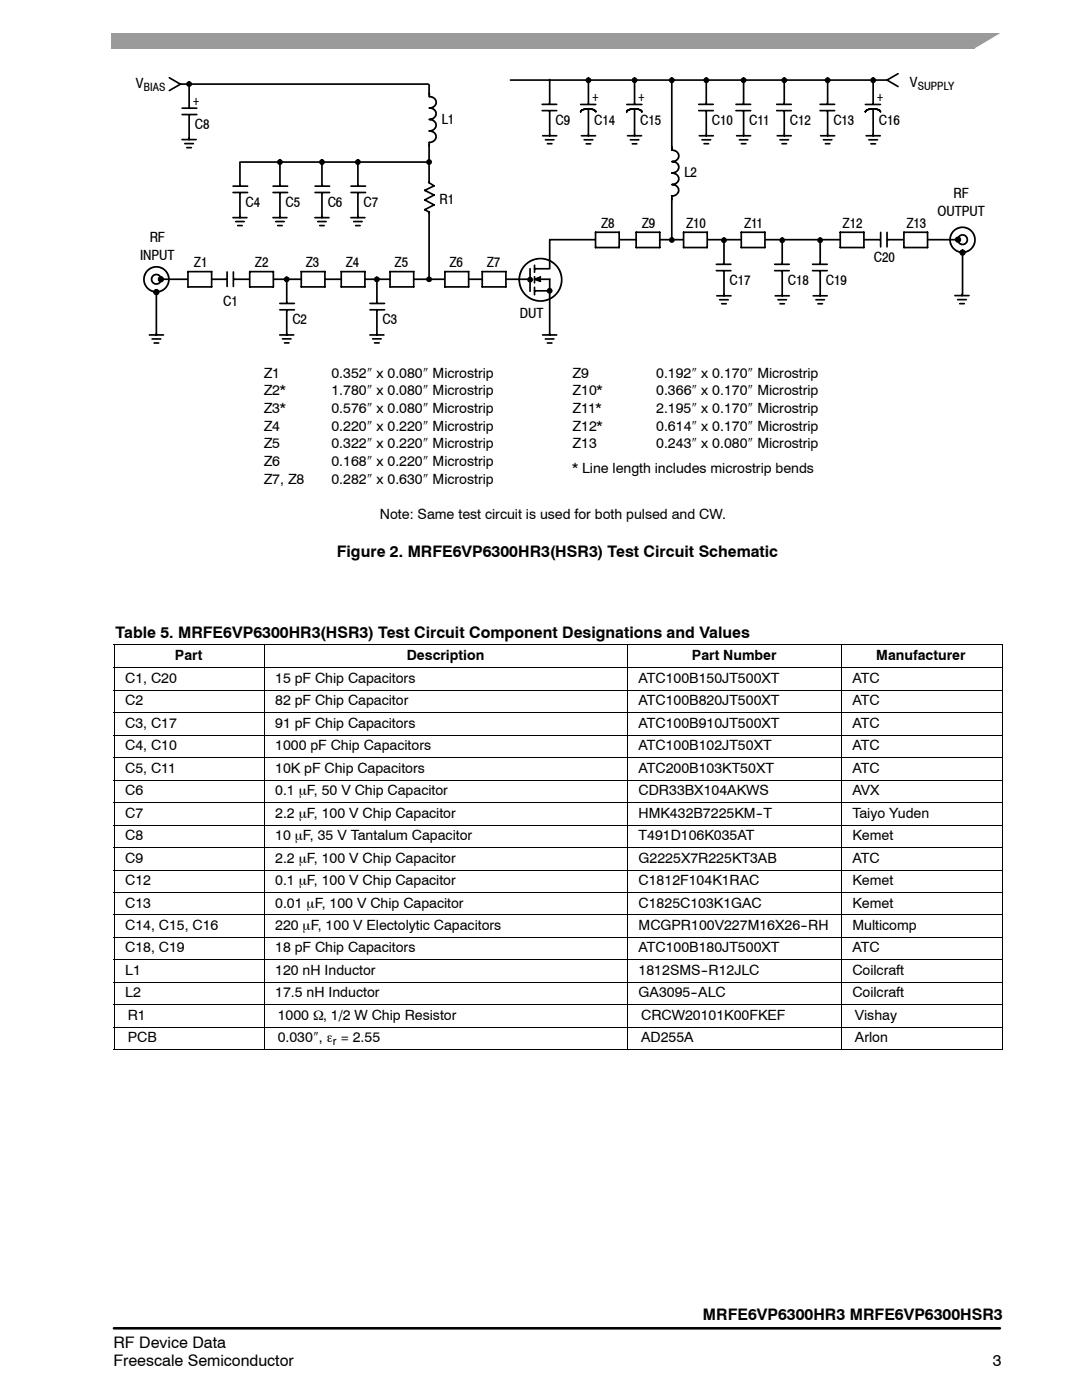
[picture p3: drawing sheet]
<svg xmlns="http://www.w3.org/2000/svg" width="216mm" height="279mm" viewBox="0 0 216 279" stroke-linecap="round" stroke-linejoin="round" font-family="sans-serif">
<path d="M22.2 6.5h177.8v3.2h-177.8z" fill="#9a9a9a"/>
<path d="M194.7 9.7l5.3-3.2v3.2z" fill="#fff"/>
<path d="M194.7 9.7l5.3-3.2v3.2z" fill="none" stroke="#fff" stroke-width=".34"/>
<path d="M22.7 265.1h176.8" fill="none" stroke="#000" stroke-width=".51"/>
<path d="M37.7 16.8v11.1M36.3 27.9h2.8M36.9 28.7h1.7M37.3 29.5h.9" fill="none" stroke="#000" stroke-width=".34"/>
<circle cx="192.1" cy="47.9" r="2.49" fill="#fff"/>
<g fill="none" stroke="#000" stroke-width=".34">
<path d="M192.1 50.4v8.3"/>
<circle cx="192.1" cy="47.9" r="2.49"/>
</g>
<circle cx="192.1" cy="47.8" r=".95" fill="#fff"/>
<circle cx="192.1" cy="47.8" r=".95" fill="none" stroke="#000" stroke-width=".34"/>
<g fill="#000">
<circle cx="191.2" cy="47.8" r=".52"/>
<circle cx="192.1" cy="50.4" r=".53"/>
</g>
<g fill="none" stroke="#000" stroke-width=".2">
<path d="M191.2 47.8v.1M192.1 49.9l-.3 .1-.3 .3 .1 .4 .4 .2 .4-.1 .2-.3-.1-.4-.4-.2M192.1 50.4h.1"/>
<circle cx="191.2" cy="47.8" r=".52"/>
</g>
<circle cx="31.2" cy="55.8" r="2.49" fill="#fff"/>
<g fill="none" stroke="#000" stroke-width=".34">
<path d="M31.2 58.5v8.3"/>
<circle cx="31.2" cy="55.8" r="2.49"/>
</g>
<circle cx="31.2" cy="55.7" r=".95" fill="#fff"/>
<path d="M32 55.7h73.5M32.1 55.7l-.2-.6-.6-.3-.7 .2-.4 .6 .3 .7 .6 .4 .7-.2 .3-.7M29.8 66.8h2.8M30.4 67.6h1.7M30.8 68.5h.9M31.2 66.6v.2" fill="none" stroke="#000" stroke-width=".34"/>
<g fill="#000">
<circle cx="31.2" cy="58.3" r=".53"/>
<circle cx="32.1" cy="55.7" r=".52"/>
</g>
<path d="M31.2 57.8h-.3l-.2 .4 .1 .4 .3 .2 .4-.1 .2-.3-.1-.4-.4-.2M31.2 58.3h.1M32.1 55.2l-.4 .2-.1 .4 .2 .4 .4 .1 .3-.3 .1-.4-.2-.3-.3-.1M32.1 55.7v.1" fill="none" stroke="#000" stroke-width=".2"/>
<path d="M37.5 54.2h4.7v3.1h-4.7z" fill="#fff"/>
<path d="M37.5 54.2h4.7v3.1h-4.7zM45.1 55.7h1.7" fill="none" stroke="#000" stroke-width=".34"/>
<path d="M45.3 54.3h1.3v2.9h-1.3z" fill="#fff"/>
<path d="M45.3 54.3v2.9M46.6 54.3v2.9" fill="none" stroke="#000" stroke-width=".34"/>
<path d="M49.8 54.2h4.7v3.1h-4.7z" fill="#fff"/>
<path d="M49.8 54.2h4.7v3.1h-4.7z" fill="none" stroke="#000" stroke-width=".34"/>
<path d="M68.1 54.2h4.7v3.1h-4.7z" fill="#fff"/>
<g fill="none" stroke="#000" stroke-width=".34">
<path d="M68.1 54.2h4.7v3.1h-4.7zM105.8 53.6v4.5M106.7 52.9v1.4M106.7 55.2v1.3M106.7 57.3v1.5M106.7 58h3M106.7 53.6h2.8M106.7 55.7l1.1-.4-.2 .4 .2 .4zM107.6 55.7h2.1v11.1M191.3 47.8h-81.6v5.8M108.3 66.8h2.8M108.8 67.6h1.7"/>
<path d="M109.2 68.5h.9"/>
<circle cx="107.8" cy="55.8" r="4.2"/>
</g>
<g fill="#000">
<path d="M106.7 55.7l1.1-.4-.2 .4 .2 .4z" fill-rule="evenodd"/>
<circle cx="105.8" cy="55.8" r=".45"/>
<circle cx="109.7" cy="58" r=".44"/>
</g>
<g fill="none" stroke="#000" stroke-width=".25">
<circle cx="105.8" cy="55.8" r=".45"/>
<circle cx="109.7" cy="58" r=".44"/>
</g>
<path d="M175.7 46.4h1.3v2.9h-1.3z" fill="#fff"/>
<g fill="none" stroke="#000" stroke-width=".34">
<path d="M33.8 15.5l2.2 1.3-2.2 1.3M36.1 16.8h49.4M85.6 16.9v38.9M101.9 16h75.1M134 16v31.8M177 16l2.2 1.3M179.2 14.7l-2.2 1.3M55.9 32.3v10.8M55.9 36.9v1.7M175.7 46.4v2.9M177 46.4v2.9M190.5 59h2.9"/>
<path d="M191.1 59.8h1.7M192 58.7v.3M191.5 60.6h.9"/>
</g>
<circle cx="55.8" cy="32.3" r=".44" fill="#000"/>
<circle cx="55.8" cy="32.3" r=".44" fill="none" stroke="#000" stroke-width=".25"/>
<path d="M54.5 37.1h2.9v1.3h-2.9z" fill="#fff"/>
<path d="M109.7 15.9v10.9M54.5 38.4h2.9M54.5 37.1h2.9M109.6 20.6v1.7M54.5 43.4h2.8M55 44.2h1.7M55.4 45h.9M55.9 43.1v.3" fill="none" stroke="#000" stroke-width=".34"/>
<path d="M108.2 20.8h2.9v1.3h-2.9z" fill="#fff"/>
<path d="M148.4 15.9v10.9M108.2 22.1h2.9M108.2 20.8h2.9M108.3 27.1h2.8M108.8 27.9h1.7M109.2 28.7h.9M109.7 26.8v.3M148.3 20.6v1.7" fill="none" stroke="#000" stroke-width=".34"/>
<circle cx="148.4" cy="16" r=".44" fill="#000"/>
<circle cx="148.4" cy="16" r=".44" fill="none" stroke="#000" stroke-width=".25"/>
<path d="M146.9 20.8h2.9v1.3h-2.9z" fill="#fff"/>
<g fill="none" stroke="#000" stroke-width=".34">
<path d="M117.4 16v4.8M115.9 22.4a1.83 1.83 0 0 1 2.1-.6l.6 .2 .3 .4M115.9 20.8h3M116 27.1h2.8M116.6 27.9h1.7M117 28.7h.9M117.4 21.7v5.4M146.9 22.1h2.9M146.9 20.8h2.9M147 27.1h2.8M147.5 27.9h1.7M147.9 28.7h.9"/>
<path d="M148.4 26.8v.3"/>
</g>
<g fill="#000">
<circle cx="117.4" cy="16" r=".45"/>
<circle cx="85.6" cy="55.8" r=".45"/>
</g>
<g fill="none" stroke="#000" stroke-width=".25">
<circle cx="117.4" cy="16" r=".45"/>
<circle cx="85.6" cy="55.8" r=".45"/>
</g>
<path d="M167.7 46.4h4.7v3h-4.7z" fill="#fff"/>
<path d="M167.7 46.4h4.7v3h-4.7z" fill="none" stroke="#000" stroke-width=".34"/>
<path d="M60.1 54.2h4.7v3.1h-4.7z" fill="#fff"/>
<path d="M126.6 16v4.8M125.1 22.4a1.78 1.78 0 0 1 2-.6l.7 .2 .3 .4M125.1 20.8h3M125.2 27.1h2.8M125.8 27.9h1.7M126.2 28.7h.9M126.6 21.7v5.4M60.1 54.2h4.7v3.1h-4.7z" fill="none" stroke="#000" stroke-width=".34"/>
<circle cx="126.6" cy="16" r=".44" fill="#000"/>
<circle cx="126.6" cy="16" r=".44" fill="none" stroke="#000" stroke-width=".25"/>
<path d="M77.8 54.2h4.7v3.1h-4.7z" fill="#fff"/>
<path d="M64.2 32.3v10.8M64.3 36.9v1.7M77.8 54.2h4.7v3.1h-4.7z" fill="none" stroke="#000" stroke-width=".34"/>
<circle cx="64.3" cy="32.3" r=".45" fill="#000"/>
<circle cx="64.3" cy="32.3" r=".45" fill="none" stroke="#000" stroke-width=".25"/>
<path d="M62.9 37.1h2.9v1.3h-2.9z" fill="#fff"/>
<path d="M62.9 38.4h2.9M62.9 37.1h2.9M62.8 43.4h2.8M63.4 44.2h1.7M63.8 45h.9M64.2 43.1v.3" fill="none" stroke="#000" stroke-width=".34"/>
<circle cx="134.1" cy="47.9" r=".45" fill="#000"/>
<circle cx="134.1" cy="47.9" r=".45" fill="none" stroke="#000" stroke-width=".25"/>
<path d="M147.9 46.4h4.7v3h-4.7z" fill="#fff"/>
<path d="M147.9 46.4h4.7v3h-4.7z" fill="none" stroke="#000" stroke-width=".34"/>
<path d="M136.4 46.4h4.7v3h-4.7z" fill="#fff"/>
<path d="M136.4 46.4h4.7v3h-4.7z" fill="none" stroke="#000" stroke-width=".34"/>
<path d="M126.9 46.4h4.8v3h-4.8z" fill="#fff"/>
<path d="M126.9 46.4h4.8v3h-4.8z" fill="none" stroke="#000" stroke-width=".34"/>
<path d="M118.8 46.4h4.7v3h-4.7z" fill="#fff"/>
<path d="M118.8 46.4h4.7v3h-4.7z" fill="none" stroke="#000" stroke-width=".34"/>
<path d="M96.2 54.2h4.7v3.1h-4.7z" fill="#fff"/>
<path d="M96.2 54.2h4.7v3.1h-4.7z" fill="none" stroke="#000" stroke-width=".34"/>
<path d="M88.8 54.2h4.7v3.1h-4.7z" fill="#fff"/>
<path d="M88.8 54.2h4.7v3.1h-4.7z" fill="none" stroke="#000" stroke-width=".34"/>
<path d="M85 36.5h1.3v5.8h-1.3z" fill="#fff"/>
<path d="M85 36.5h1.3v5.8h-1.3z" fill="none" stroke="#fff" stroke-width=".34"/>
<path d="M47.9 32.3v10.8M47.9 36.9v1.7M85.6 36.2v.3l1 .6-1.8 .9 1.8 .9-1.8 1 1.8 1-1.8 .9 .8 .5v.3" fill="none" stroke="#000" stroke-width=".34"/>
<path d="M46.5 37.1h2.9v1.3h-2.9z" fill="#fff"/>
<path d="M46.5 38.4h2.9M46.5 37.1h2.9M46.5 43.4h2.8M47 44.2h1.7M47.4 45h.9M47.9 43.1v.3" fill="none" stroke="#000" stroke-width=".34"/>
<path d="M180.4 46.4h4.7v3h-4.7z" fill="#fff"/>
<path d="M156.5 15.9v10.9M156.4 20.6v1.7M180.4 46.4h4.7v3h-4.7z" fill="none" stroke="#000" stroke-width=".34"/>
<circle cx="156.5" cy="16" r=".45" fill="#000"/>
<circle cx="156.5" cy="16" r=".45" fill="none" stroke="#000" stroke-width=".25"/>
<path d="M155 20.8h2.9v1.3h-2.9z" fill="#fff"/>
<path d="M37.8 21.4v1.7M155 22.1h2.9M155 20.8h2.9M155.1 27.1h2.8M155.6 27.9h1.7M156 28.7h.9M156.5 26.8v.3" fill="none" stroke="#000" stroke-width=".34"/>
<path d="M36.3 21.6h3v1.3h-3z" fill="#fff"/>
<path d="M36.3 22.9h3M36.3 21.6h3" fill="none" stroke="#000" stroke-width=".34"/>
<circle cx="37.7" cy="16.8" r=".45" fill="#000"/>
<circle cx="37.7" cy="16.8" r=".45" fill="none" stroke="#000" stroke-width=".25"/>
<path d="M85.2 19.1h1l-.1 9.6h-.9z" fill-rule="evenodd" fill="#fff"/>
<path d="M85.7 18.6v.7M85.7 19.3l1 .3 .3 .5v.5l-.2 .4-.3 .3-.8 .3M48 32.3h37.6M71.4 32.3v10.8M71.5 36.9v1.7M85.7 26.1l.9 .3 .4 .5v.5l-.4 .7-1 .3v.8M85.7 21.5l.5 .1 .5 .3 .3 .4v.5l-.4 .8-.9 .2M85.7 23.9l1 .3 .3 .5v.4l-.4 .7-1 .3" fill="none" stroke="#000" stroke-width=".34"/>
<circle cx="71.4" cy="32.3" r=".44" fill="#000"/>
<circle cx="71.4" cy="32.3" r=".44" fill="none" stroke="#000" stroke-width=".25"/>
<path d="M70 37.1h2.9v1.3h-2.9z" fill="#fff"/>
<path d="M70 38.4h2.9M70 37.1h2.9M70 43.4h2.8M70.6 44.2h1.7M71 45h.9M71.4 43.1v.3M75.2 55.8v10.7M75.3 60.3v1.7" fill="none" stroke="#000" stroke-width=".34"/>
<g fill="#000">
<circle cx="85.6" cy="32.3" r=".44"/>
<circle cx="75.2" cy="55.8" r=".44"/>
</g>
<g fill="none" stroke="#000" stroke-width=".25">
<circle cx="85.6" cy="32.3" r=".44"/>
<circle cx="75.2" cy="55.8" r=".44"/>
</g>
<path d="M73.8 60.6h2.9v1.2h-2.9z" fill="#fff"/>
<path d="M57.2 55.8v10.7M57.3 60.3v1.7M73.8 66.8h2.8M73.8 61.8h2.9M73.8 60.6h2.9M74.4 67.6h1.7M74.7 68.4h.9M75.2 66.5v.3" fill="none" stroke="#000" stroke-width=".34"/>
<circle cx="57.2" cy="55.8" r=".44" fill="#000"/>
<circle cx="57.2" cy="55.8" r=".44" fill="none" stroke="#000" stroke-width=".25"/>
<path d="M55.8 60.6h2.9v1.2h-2.9z" fill="#fff"/>
<path d="M163.6 52.5v1.7M163.7 47.8v10.9M55.8 66.8h2.8M55.8 61.8h2.9M55.8 60.6h2.9M56.4 67.6h1.7M56.8 68.4h.9M57.2 66.5v.3" fill="none" stroke="#000" stroke-width=".34"/>
<circle cx="163.6" cy="47.9" r=".44" fill="#000"/>
<circle cx="163.6" cy="47.9" r=".44" fill="none" stroke="#000" stroke-width=".25"/>
<path d="M162.1 52.7h3v1.3h-3z" fill="#fff"/>
<path d="M156 52.5v1.7M156.1 47.8v10.9M162.1 54h3M162.1 52.7h3M162.3 59h2.8M162.8 59.8h1.7M163.7 58.7v.3M163.2 60.6h.9" fill="none" stroke="#000" stroke-width=".34"/>
<circle cx="156.1" cy="47.9" r=".44" fill="#000"/>
<circle cx="156.1" cy="47.9" r=".44" fill="none" stroke="#000" stroke-width=".25"/>
<path d="M154.6 52.7h2.9v1.3h-2.9z" fill="#fff"/>
<path d="M144.4 52.5v1.7M144.5 47.8v10.9M154.6 54h2.9M154.6 52.7h2.9M154.7 59h2.8M155.2 59.8h1.7M156.1 58.7v.3M155.6 60.6h.9" fill="none" stroke="#000" stroke-width=".34"/>
<circle cx="144.4" cy="47.9" r=".44" fill="#000"/>
<circle cx="144.4" cy="47.9" r=".44" fill="none" stroke="#000" stroke-width=".25"/>
<path d="M142.9 52.7h3v1.3h-3z" fill="#fff"/>
<path d="M142.9 54h2.9M142.9 52.7h2.9M143 59h2.9M143.6 59.8h1.7M144.5 58.7v.3M144 60.6h.9" fill="none" stroke="#000" stroke-width=".34"/>
<path d="M133.7 29.8h.9v9.6h-1z" fill-rule="evenodd" fill="#fff"/>
<path d="M140.9 15.9v10.9M174.2 16v4.8M134.1 29.3v.7l.9 .3 .4 .7v.5l-.3 .4-.4 .3-.6 .1M134.1 32.2l.8 .2 .5 .6v.5l-.2 .5-.5 .4-.6 .1 .9 .3 .4 .5v.5l-.4 .7-.9 .3 .9 .3 .4 .7v.5l-.4 .5-.9 .3v.8M140.9 20.6v1.7M172.7 22.4a1.83 1.83 0 0 1 2.1-.6l.7 .2 .2 .4M172.7 20.8h3M172.8 27.1h2.8M173.4 27.9h1.7M173.8 28.7h.9M174.2 21.7v5.4" fill="none" stroke="#000" stroke-width=".34"/>
<g fill="#000">
<circle cx="134.1" cy="16" r=".45"/>
<circle cx="140.9" cy="16" r=".45"/>
<circle cx="174.2" cy="16" r=".45"/>
</g>
<g fill="none" stroke="#000" stroke-width=".25">
<circle cx="134.1" cy="16" r=".45"/>
<circle cx="140.9" cy="16" r=".45"/>
<circle cx="174.2" cy="16" r=".45"/>
</g>
<path d="M139.4 20.8h2.9v1.3h-2.9z" fill="#fff"/>
<path d="M165.1 15.9v10.9M139.4 22.1h2.9M139.4 20.8h2.9M139.5 27.1h2.8M140.1 27.9h1.7M140.5 28.7h.9M140.9 26.8v.3M165.1 20.6v1.7" fill="none" stroke="#000" stroke-width=".34"/>
<path d="M163.6 20.8h2.9v1.3h-2.9z" fill="#fff"/>
<path d="M163.6 22.1h2.9M163.6 20.8h2.9M163.7 27.1h2.8M164.3 27.9h1.7M164.7 28.7h.9M165.1 26.8v.3" fill="none" stroke="#000" stroke-width=".34"/>
<circle cx="165.2" cy="16" r=".45" fill="#000"/>
<circle cx="165.2" cy="16" r=".45" fill="none" stroke="#000" stroke-width=".25"/>
<g fill="none" stroke="#000" stroke-width=".2">
<path d="M22.7 128.7h177.4M22.7 133.3h177.4M22.7 137.8h177.4M22.8 128.6v80.8M52.7 128.6v80.8M125.3 128.6v80.8M167.9 128.6v80.8M200 128.6v80.8M22.7 142.2h177.4M22.7 146.7h177.4M22.7 151.2h177.4M22.7 155.7h177.4"/>
<path d="M22.7 160.2h177.4M22.7 164.7h177.4M22.7 169.1h177.4M22.7 173.6h177.4M22.7 178.1h177.4M22.7 182.6h177.4M22.7 187.1h177.4M22.7 191.6h177.4M22.7 196h177.4M22.7 200.5h177.4M22.7 205h177.4M22.7 209.4h177.4"/>
</g>
<g font-size="3.2">
<text x="67.2" y="111.2">Figure 2. MRFE6VP6300HR3(HSR3) Test Circuit Schematic</text>
<text x="23.1" y="127.3">Table 5. MRFE6VP6300HR3(HSR3) Test Circuit Component Designations and Values</text>
<text x="140.3" y="263.5">MRFE6VP6300HR3 MRFE6VP6300HSR3</text>
<text x="22.6" y="269">RF Device Data</text>
<text x="22.6" y="272.6">Freescale Semiconductor</text>
<text x="198.1" y="272.7">3</text>
</g>
<g font-size="2.8">
<text x="27.1" y="17.5">V</text>
<text x="181.6" y="17.3">V</text>
<text x="38.5" y="20.9">+</text>
<text x="118.2" y="20.1">+</text>
<text x="127.3" y="20.1">+</text>
<text x="175" y="20.1">+</text>
<text x="38.9" y="25.7">C8</text>
<text x="88.1" y="24.7">L1</text>
<text x="110.8" y="24.9">C9</text>
<text x="118.6" y="24.9">C14</text>
<text x="127.8" y="24.9">C15</text>
<text x="142.1" y="24.9">C10</text>
<text x="149.5" y="24.9">C11</text>
<text x="157.6" y="24.9">C12</text>
<text x="166.3" y="24.9">C13</text>
<text x="175.4" y="24.9">C16</text>
<text x="136.5" y="35.4">L2</text>
<text x="49" y="41.2">C4</text>
<text x="57" y="41.2">C5</text>
<text x="65.4" y="41.2">C6</text>
<text x="72.5" y="41.2">C7</text>
<text x="87.7" y="40.7">R1</text>
<text x="190.3" y="39.5">RF</text>
<text x="119.9" y="45.5">Z8</text>
<text x="128.1" y="45.5">Z9</text>
<text x="136.9" y="45.5">Z10</text>
<text x="148.5" y="45.5">Z11</text>
<text x="168.1" y="45.5">Z12</text>
<text x="180.8" y="45.5">Z13</text>
<text x="187" y="43.1">OUTPUT</text>
<text x="27.9" y="51.9">INPUT</text>
<text x="29.9" y="48.4">RF</text>
<text x="38.7" y="53.3">Z1</text>
<text x="50.9" y="53.3">Z2</text>
<text x="61" y="53.3">Z3</text>
<text x="69" y="53.3">Z4</text>
<text x="78.7" y="53.3">Z5</text>
<text x="89.7" y="53.3">Z6</text>
<text x="97.1" y="53.3">Z7</text>
<text x="174.3" y="52.4">C20</text>
<text x="145.6" y="56.8">C17</text>
<text x="157.2" y="56.8">C18</text>
<text x="164.8" y="56.8">C19</text>
<text x="44.6" y="61.1">C1</text>
<text x="58.3" y="64.6">C2</text>
<text x="76.3" y="64.6">C3</text>
<text x="103.8" y="63.5">DUT</text>
<text x="52.6" y="75.4">Z1</text>
<text x="66.1" y="75.4">0.352″ x 0.080″ Microstrip</text>
<text x="114.3" y="75.4">Z9</text>
<text x="130.9" y="75.4">0.192″ x 0.170″ Microstrip</text>
<text x="52.6" y="78.9">Z2*</text>
<text x="52.6" y="82.4">Z3*</text>
<text x="66.1" y="78.9">1.780″ x 0.080″ Microstrip</text>
<text x="66.1" y="82.4">0.576″ x 0.080″ Microstrip</text>
<text x="114.3" y="78.9">Z10*</text>
<text x="114.3" y="82.4">Z11*</text>
<text x="130.9" y="82.4">2.195″ x 0.170″ Microstrip</text>
<text x="130.9" y="78.9">0.366″ x 0.170″ Microstrip</text>
<text x="52.6" y="86">Z4</text>
<text x="52.6" y="89.5">Z5</text>
<text x="66.1" y="86">0.220″ x 0.220″ Microstrip</text>
<text x="66.1" y="89.5">0.322″ x 0.220″ Microstrip</text>
<text x="114.3" y="86">Z12*</text>
<text x="114.3" y="89.5">Z13</text>
<text x="130.9" y="86">0.614″ x 0.170″ Microstrip</text>
<text x="130.9" y="89.5">0.243″ x 0.080″ Microstrip</text>
<text x="52.6" y="93">Z6</text>
<text x="66.1" y="93">0.168″ x 0.220″ Microstrip</text>
<text x="114.3" y="94.3">* Line length includes microstrip bends</text>
<text x="52.6" y="96.5">Z7, Z8</text>
<text x="66.1" y="96.5">0.282″ x 0.630″ Microstrip</text>
<text x="75.8" y="103.5">Note: Same test circuit is used for both pulsed and CW.</text>
<text x="34.9" y="131.7">Part</text>
<text x="81.2" y="131.7">Description</text>
<text x="138.1" y="131.7">Part Number</text>
<text x="174.9" y="131.7">Manufacturer</text>
<text x="25" y="136.3">C1, C20</text>
<text x="54.9" y="136.3">15 pF Chip Capacitors</text>
<text x="127.4" y="136.3">ATC100B150JT500XT</text>
<text x="170.1" y="136.3">ATC</text>
<text x="25" y="140.8">C2</text>
<text x="54.9" y="140.8">82 pF Chip Capacitor</text>
<text x="127.4" y="140.8">ATC100B820JT500XT</text>
<text x="170.1" y="140.8">ATC</text>
<text x="25" y="145.2">C3, C17</text>
<text x="25" y="149.7">C4, C10</text>
<text x="54.9" y="145.2">91 pF Chip Capacitors</text>
<text x="54.9" y="149.7">1000 pF Chip Capacitors</text>
<text x="127.4" y="145.2">ATC100B910JT500XT</text>
<text x="127.4" y="149.7">ATC100B102JT50XT</text>
<text x="170.1" y="145.2">ATC</text>
<text x="170.1" y="149.7">ATC</text>
<text x="25" y="154.2">C5, C11</text>
<text x="54.9" y="154.2">10K pF Chip Capacitors</text>
<text x="127.4" y="154.2">ATC200B103KT50XT</text>
<text x="170.1" y="154.2">ATC</text>
<text x="25" y="158.7">C6</text>
<text x="54.9" y="158.7">0.1 μF, 50 V Chip Capacitor</text>
<text x="127.4" y="158.7">CDR33BX104AKWS</text>
<text x="170.1" y="158.7">AVX</text>
<text x="25" y="163.2">C7</text>
<text x="25" y="167.7">C8</text>
<text x="54.9" y="163.2">2.2 μF, 100 V Chip Capacitor</text>
<text x="54.9" y="167.7">10 μF, 35 V Tantalum Capacitor</text>
<text x="127.4" y="163.2">HMK432B7225KM--T</text>
<text x="127.4" y="167.7">T491D106K035AT</text>
<text x="170.1" y="163.2">Taiyo Yuden</text>
<text x="170.1" y="167.7">Kemet</text>
<text x="25" y="172.1">C9</text>
<text x="54.9" y="172.1">2.2 μF, 100 V Chip Capacitor</text>
<text x="127.4" y="172.1">G2225X7R225KT3AB</text>
<text x="170.1" y="172.1">ATC</text>
<text x="25" y="176.6">C12</text>
<text x="54.9" y="176.6">0.1 μF, 100 V Chip Capacitor</text>
<text x="127.4" y="176.6">C1812F104K1RAC</text>
<text x="170.1" y="176.6">Kemet</text>
<text x="25" y="181.1">C13</text>
<text x="25" y="185.6">C14, C15, C16</text>
<text x="54.9" y="181.1">0.01 μF, 100 V Chip Capacitor</text>
<text x="54.9" y="185.6">220 μF, 100 V Electolytic Capacitors</text>
<text x="127.4" y="181.1">C1825C103K1GAC</text>
<text x="127.4" y="185.6">MCGPR100V227M16X26--RH</text>
<text x="170.1" y="181.1">Kemet</text>
<text x="170.1" y="185.6">Multicomp</text>
<text x="25" y="190.1">C18, C19</text>
<text x="54.9" y="190.1">18 pF Chip Capacitors</text>
<text x="127.4" y="190.1">ATC100B180JT500XT</text>
<text x="170.1" y="190.1">ATC</text>
<text x="25" y="194.6">L1</text>
<text x="54.9" y="194.6">120 nH Inductor</text>
<text x="127.4" y="194.6">1812SMS--R12JLC</text>
<text x="170.1" y="194.6">Coilcraft</text>
<text x="25" y="199.1">L2</text>
<text x="25.5" y="203.5">R1</text>
<text x="54.9" y="199.1">17.5 nH Inductor</text>
<text x="55.4" y="203.5">1000 Ω, 1/2 W Chip Resistor</text>
<text x="127.4" y="199.1">GA3095--ALC</text>
<text x="127.9" y="203.5">CRCW20101K00FKEF</text>
<text x="170.1" y="199.1">Coilcraft</text>
<text x="170.6" y="203.5">Vishay</text>
<text x="25.5" y="208">PCB</text>
<text x="55.4" y="208">0.030″, ε = 2.55</text>
<text x="127.9" y="208">AD255A</text>
<text x="170.6" y="208">Arlon</text>
</g>
<g font-size="2.3">
<text x="183.1" y="17.9">SUPPLY</text>
<text x="28.7" y="18.1">BIAS</text>
<text x="66.4" y="208.6">r</text>
</g>
</svg>
